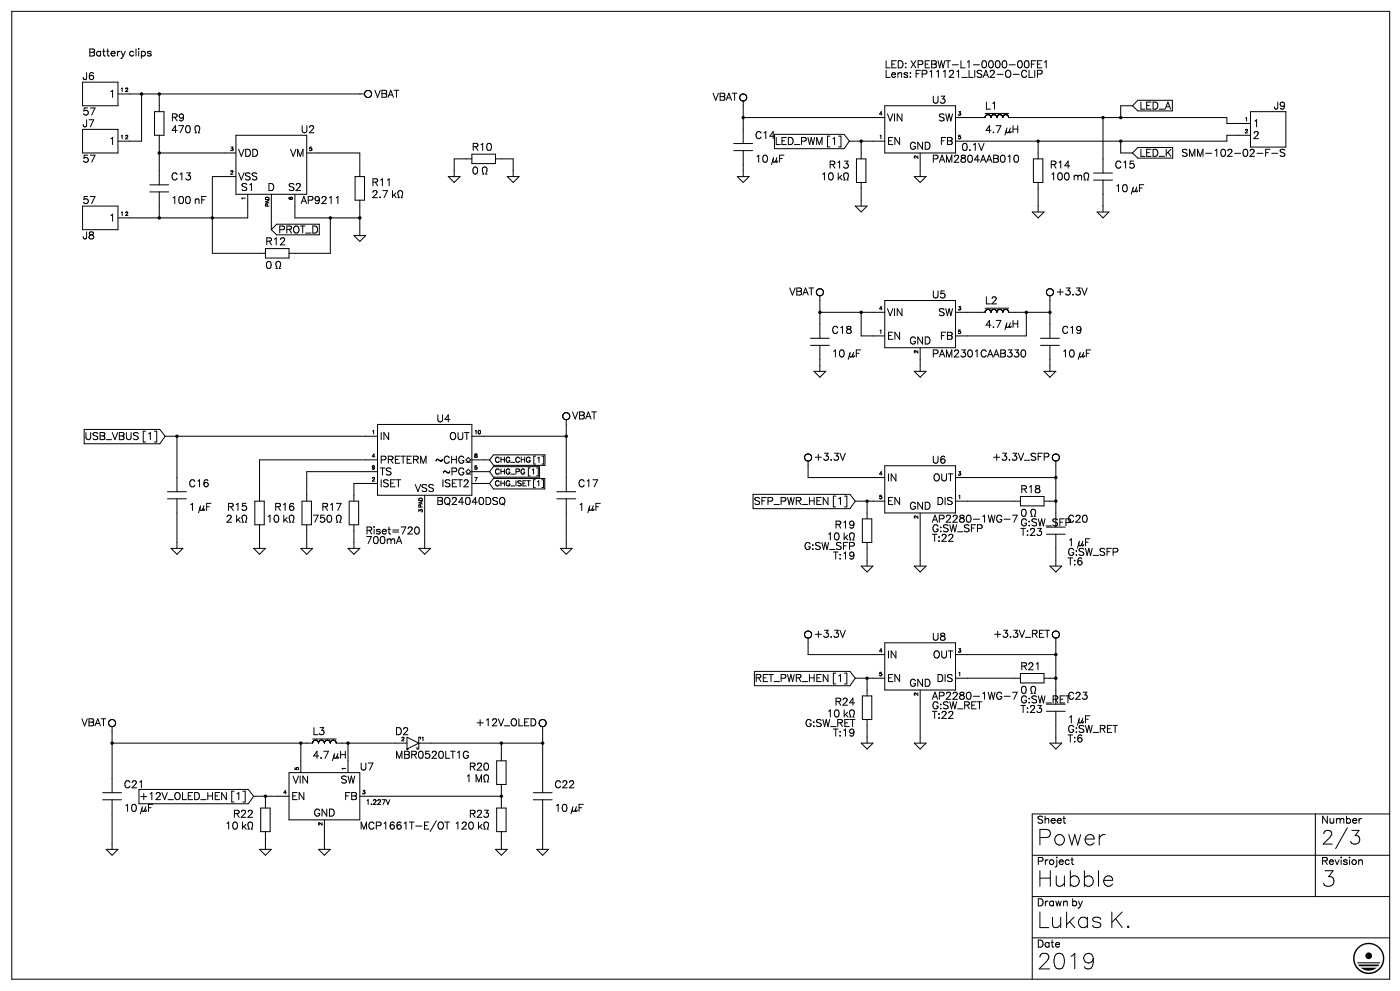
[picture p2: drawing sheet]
<svg xmlns="http://www.w3.org/2000/svg" width="297mm" height="210mm" viewBox="0 0 297 210" stroke-linecap="round" stroke-linejoin="round" font-family="sans-serif">
<g fill="none" stroke="#000" stroke-width=".21">
<path d="M2.5 2.4h292v205h-292zM17.5 17.4h7.5v5h-7.5zM25 19.9h52.2M30 19.9v10h-5M33.7 19.9v3.8M77.2 19.9a.75 .75 0 0 0 .6 .7 .75 .75 0 0 0 .8-.3M78.6 19.5a.75 .75 0 0 0-.8-.3 .75 .75 0 0 0-.6 .7M221.4 13.2l.3-.3v1.5M17.5 27.4h7.5v5h-7.5zM31.7 39.2h4.1M32.8 23.7h2v5h-2zM33.7 28.7v10.5"/>
<path d="M33.7 32.4h16.3M41.3 28.1h.3a1.15 1.15 0 0 1-.1-1.4l.4-.1a.62 .62 0 0 1 .4 1l-.3 .5h.3M50 37.4h-5v16.3h11.3M50 28.7h15v12.5h-15zM65 32.4h11.3v5M75.2 37.4h2v5h-2zM95 37.4h2.5l-1.2 1.3zM100 32.7h5v2h-5zM100 33.7h-3.7v3.7M102.2 36.9h.3a1.15 1.15 0 0 1-.1-1.5h.4a.62 .62 0 0 1 .3 1l-.2 .5h.3M105 33.7h3.8v3.7M107.5 37.4h2.5l-1.2 1.3z"/>
<path d="M155.5 30.4h4M155.5 31.9h4M156.2 37.4h2.5l-1.2 1.3zM157 20.1a.75 .75 0 0 1 1.2 .3 .75 .75 0 0 1-.7 1M157 21.2l.5 .2M157.5 24.9h30M157.5 21.4v9M157.5 31.9v5.5M164.1 28.5h14.8l1.1 1.4M179.2 36.6h.2a.62 .62 0 0 1 .3 1l-.2 .5h.3M180 29.9h7.5M180 29.9l-1.1 1.6h-14.8"/>
<path d="M181.5 33.7h2v5h-2zM182.5 29.9v3.8M182.5 38.7v5M187.5 22.4h15v10h-15zM193.8 37.4h2.4l-1.2 1.3zM195 32.4v5M208.7 24.9h-6.2M208.7 24h5.1M208.8 24.8l-.1 .1M208.8 24.8h.1M208.8 24.7v.1M208.8 24.7h.1"/>
<path d="M208.8 24.6v.1M208.8 24.6h.1M208.9 24.6h-.1M208.9 24.5v.1M209 24.4l-.1 .1M209 24.4h.1M209.1 24.4h-.1M209.1 24.4h.1M209.1 24.3v.1M209.1 24.3h.1M209.2 24.3h-.1M209.2 24.3h.1"/>
<path d="M209.3 24.3h-.1M209.3 24.3h.1M209.4 24.3h.1M209.5 24.3h.1M209.6 24.3h.1M209.6 24.3l.1 .1M209.7 24.4h.1M209.8 24.4l.1 .1M209.9 24.5h.1M209.9 24.5v.1M209.9 24.6h.1M209.9 24.6l.1 .1"/>
<path d="M210 24.7h.1M210 24.7v.1M210 24.8h.1M210 24.9h.1M210 24.8v.1M210.1 24.6l-.1 .1M210.1 24.6h.1M210.1 24.5h.1M210.2 24.5h-.1M210.2 24.5h.1M210.2 24.4v.1M210.2 24.4h.1"/>
<path d="M210.3 24.4h-.1M210.3 24.4h.1M210.4 24.3l-.1 .1M210.4 24.3h.1M210.5 24.3h-.1M210.6 24.3h-.1M210.6 24.3h.1M210.7 24.3h.1M210.8 24.3h.1M210.9 24.3v.1M210.9 24.4h.1M211 24.4h.1"/>
<path d="M211 24.4l.1 .1M211.1 24.5v.1M211.1 24.6h.1M211.2 24.6h.1M211.2 24.6v.1M211.2 24.7v.1M211.2 24.8h.1M211.2 24.8v.1M211.3 24.9h.1M211.3 24.8h.1M211.3 24.7v.1M211.3 24.7h.1"/>
<path d="M211.3 24.6v.1M211.3 24.6h.1M211.4 24.5l-.1 .1M211.4 24.5h.1M211.5 24.4l-.1 .1M211.5 24.4h.1M211.6 24.4h-.1M211.6 24.3v.1M211.7 24.3h-.1M211.7 24.3h.1M211.8 24.3h-.1M211.9 24.3h.1"/>
<path d="M211.9 24.3h-.1M211.9 24.3h.2M212.1 24.3h.1M212.1 24.3l.1 .1M212.2 24.4h.1M212.3 24.4h.1M212.3 24.4v.1M212.3 24.5h.1M212.4 24.5v.1M212.4 24.6l.1 .1M212.5 24.7h.1M212.5 24.7v.1"/>
<path d="M212.5 24.9h.1M212.5 24.8v.1M212.5 24.8h.1M212.6 24.6l-.1 .1M212.6 24.5v.1M212.7 24.5h-.1M212.7 24.5h.1M212.7 24.4v.1M212.7 24.4h.1M212.8 24.4h-.1M212.8 24.4h.1M212.9 24.3l-.1 .1"/>
<path d="M212.9 24.3h.1M213.1 24.3h-.2M213.1 24.3h.1M213.2 24.3h.1M213.3 24.3h.1M213.4 24.3v.1M213.4 24.4h.1M213.5 24.4h.1M213.5 24.4l.1 .1M213.6 24.5h.1M213.6 24.5l.1 .1M213.7 24.6h.1"/>
<path d="M213.7 24.6v.1M213.7 24.7h.1M213.7 24.7v.1M213.7 24.8l.1 .1h46.2v1.3h5M219 33.7h2v5h-2zM220 29.9v3.8M220 38.7v6.2M229.7 38.1h.3a1.15 1.15 0 0 1-.1-1.4l.4-.1a.62 .62 0 0 1 .3 1l-.2 .5h.3M231.7 36.7h4.1M231.7 38.2h4.1M233.7 24.9v11.8M233.7 38.2v6.7"/>
<path d="M237.5 29.9v2.5h2.5M240 22.4h-2.5v2.5M240 22.4l1.1 1.1h7.3M240 32.4l1.1 1.1h7.4M248.4 21.2h-7.3l-1.1 1.2M248.5 31.2h-7.4l-1.1 1.2M251.6 31.8l-.4-.2-.6 .2 .1 .4 .7 .3 .2 .2v.2l-.4 .2-.6-.2M253.2 31.6l-.6 1.5-.5-1.5v1.5M265 28.7h-5v1.2h-57.5M265 23.7h7.5v7.5h-7.5zM17.5 43.7h7.5v5h-7.5zM31.7 40.7h4.1"/>
<path d="M33.7 40.7v5.5M52.5 41.2v5h-27.5M56.3 52.7h4.9v2h-4.9zM57.5 41.2v7.5M57.5 48.7l1.1 1h9.1M58.5 56.9h.2a1.15 1.15 0 0 1 0-1.5h.3a.62 .62 0 0 1 .4 1l-.2 .5h.3M62.5 41.2v5h13.8M67.7 47.5h-9.1l-1.1 1.2M70 46.2v7.5h-8.8M75 49.9h2.5l-1.2 1.3zM76.3 42.4v7.5M84.5 40.4h.4a.62 .62 0 0 1 .4 1l-.3 .5h.3"/>
<path d="M181.3 43.7h2.4l-1.2 1.2zM218.8 44.9h2.4l-1.2 1.3zM232.5 44.9h2.5l-1.3 1.3zM171.7 71.7h4.1M171.7 73.2h4.1M172.5 78.7h2.5l-1.2 1.2zM173.2 61.4a.75 .75 0 0 1 1.2 .2 .75 .75 0 0 1-.6 1.1M173.2 62.4l.6 .3M173.8 66.2h13.7M173.8 62.7v9M173.8 73.2v5.5M182.5 66.2v5h5"/>
<path d="M187.5 63.7h15v10h-15zM193.8 78.7h2.4l-1.2 1.2zM195 73.7v5M208.7 65.3h5.1M208.8 66.1l-6.3 .1M208.8 66.1h.1M208.8 66v.1M208.8 65.9v.1M208.8 65.9h.1M208.8 65.8v.1M208.9 65.8h-.1M208.9 65.8h.1"/>
<path d="M208.9 65.7v.1M208.9 65.7h.1M209 65.7h.1M209 65.6v.1M209.1 65.6h-.1M209.1 65.6h.1M209.2 65.6h-.1M209.2 65.5v.1M209.3 65.5h-.1M209.3 65.5h.1M209.4 65.5h.1M209.5 65.5l.1 .1"/>
<path d="M209.6 65.6h.1M209.7 65.6v.1M209.7 65.7h.1M209.8 65.7h.1M209.8 65.7l.1 .1M209.9 65.8h.1M209.9 65.8v.1M209.9 65.9h.1M210 65.9h.1M210 65.9v.1M210 66v.1M210 66.1v.1"/>
<path d="M210 66.1h.1M210.1 65.9h-.1M210.1 65.9h.1M210.1 65.8v.1M210.1 65.8h.1M210.2 65.7l-.1 .1M210.2 65.7h.1M210.3 65.7h-.1M210.3 65.6v.1M210.4 65.6h-.1M210.4 65.6h.1M210.5 65.5l-.1 .1"/>
<path d="M210.6 65.5h-.1M210.6 65.5h.1M210.7 65.5h.1M210.7 65.5l.1 .1M210.8 65.6h.1M210.9 65.6h.1M211 65.6v.1M211 65.7h.1M211 65.7l.1 .1M211.1 65.8h.1M211.2 65.8v.1M211.2 65.9h.1"/>
<path d="M211.2 65.9v.1M211.2 66v.1M211.2 66.1h.1M211.2 66.1l.1 .1M211.3 66v.1M211.3 65.9v.1M211.3 65.9h.1M211.3 65.8v.1M211.4 65.8h-.1M211.4 65.7v.1M211.4 65.7h.1M211.5 65.7h-.1"/>
<path d="M211.5 65.6v.1M211.6 65.6h-.1M211.6 65.6h.1M211.7 65.6h-.1M211.7 65.6h.1M211.7 65.5v.1M211.8 65.5h-.1M211.9 65.5h-.1M211.9 65.5h.1M211.9 65.5l.2 .1M212.1 65.6h.1M212.2 65.6v.1"/>
<path d="M212.2 65.7h.1M212.3 65.7h.1M212.3 65.7l.1 .1M212.4 65.8h.1M212.4 65.8v.1M212.4 65.9h.1M212.5 65.9h.1M212.5 65.9v.1M212.5 66h.1M212.5 66.1v.1M212.5 66.1h.1M212.5 66v.1"/>
<path d="M212.6 65.9h-.1M212.6 65.8v.1M212.6 65.8h.1M212.7 65.7l-.1 .1M212.7 65.7h.1M212.8 65.7h-.1M212.8 65.6v.1M212.9 65.6h-.1M212.9 65.6h.1M213.1 65.5l-.2 .1M213.1 65.5h.1M213.2 65.5h.1"/>
<path d="M213.3 65.5v.1M213.3 65.6h.1M213.4 65.6h.1M213.5 65.6v.1M213.5 65.7h.1M213.6 65.7h.1M213.6 65.7v.1M213.6 65.8h.1M213.7 65.8v.1M213.7 65.9h.1M213.7 65.9v.1M213.7 66v.1"/>
<path d="M213.7 66.1h.1M213.7 66.1l8.8 .1M217.5 66.2v5h-15M220.5 71.7h4M220.5 73.2h4M221.2 78.7h2.6l-1.3 1.2zM222.5 62.7v9M222.5 73.2v5.5M222.9 61.3a.75 .75 0 0 0-1.1 .4 .75 .75 0 0 0 .7 1M222.9 62.5l-.4 .2M17.8 91h16.1l1.1 1.4M35 92.4h45"/>
<path d="M35 92.4l-1.1 1.6h-16.1M37.5 92.4v11.8M80 89.9h20v15h-20zM80 99.9h-15v6.3M80 97.4h-25v8.8M98.7 97.4l.6-.5 .5 .5-.5 .5zM98.7 97.9h1.1M98.7 99.9l.6-.5 .5 .5-.5 .5zM100 97.4h3.7M100 99.9h3.7M100 92.4h20M103.7 99.9l.9 1.2h9.7"/>
<path d="M104.6 96.3h10.9v2.3h-10.9l-.9-1.2zM114.3 98.8h-9.7l-.9 1.1M120 88.9v15.3M120.2 87.4a.75 .75 0 0 0-.9 .6 .75 .75 0 0 0 .7 .9M120.2 88.9h-.2M171.2 97.7v3.5h16.3M171.5 96.2a.75 .75 0 0 0-1 .6 .75 .75 0 0 0 .7 .9M171.5 97.6l-.3 .1M187.5 98.7h15v10h-15zM223.8 97.7v14M35.5 104.2h4M35.5 105.7h4"/>
<path d="M36.3 116.2h2.5l-1.3 1.2zM37.5 105.7v10.5M52.1 109.2a1 1 0 0 1-.1 1.4h.3M53.7 116.2h2.6l-1.3 1.2zM54 106.2h2v5h-2zM55 111.2v5M62.1 109.2a1 1 0 0 1-.1 1.4h.3M63.8 116.2h2.4l-1.2 1.2zM64 106.2h2v5h-2zM65 111.2v5M71.7 109.1a.62 .62 0 0 0-.3 1l.2 .5h-.3M71.9 109.1a.62 .62 0 0 1 .3 1l-.2 .5h.3"/>
<path d="M73.7 116.2h2.6l-1.3 1.2zM74 106.2h2v5h-2zM75 111.2v5M80 102.4h-5v3.8M88.8 116.2h2.4l-1.2 1.2zM90 104.9v11.3M98.7 100.4h1.1M100 102.4h3.7M103.7 102.4l.9 1.2h10.8M115.4 101.3h-10.8l-.9 1.1M118 104.2h4M118 105.7h4"/>
<path d="M118.7 116.2h2.6l-1.3 1.2zM120 105.7v10.5M159.6 104.7h20.5l1.2 1.5M181 113.1v.8M181.3 106.2h6.2M181.3 106.2l-1.2 1.5h-20.5M182.5 119.9h2.5l-1.3 1.3zM182.7 109.9h2.1v5h-2.1zM183.7 106.2v3.7M183.7 114.9v5M193.8 119.9h2.4l-1.2 1.3zM195 108.7v11.2"/>
<path d="M202.5 106.2h13.7M202.5 101.2h21.3M214.6 109.1h1l-.7 1.5M216.2 105.2h5v2h-5zM218.8 109.4a1.15 1.15 0 0 1-.1-1.5h.3a.62 .62 0 0 1 .4 1l-.2 .5M221.2 106.2h2.6M221.8 111.7h3.9M221.8 113.2h3.9M222.5 119.9h2.5l-1.2 1.3zM223.8 113.2v6.7M171.2 135.2v3.5h16.3M171.5 133.7a.75 .75 0 0 0-1 .6 .75 .75 0 0 0 .7 .9"/>
<path d="M171.5 135.1l-.3 .1M187.5 136.2h15v10h-15zM202.5 138.7h21.3M223.2 133.9a.75 .75 0 0 1 1.2 .2 .75 .75 0 0 1-.6 1.1M223.2 134.9l.6 .3M223.8 135.2v14M23.3 152.6a.75 .75 0 0 1 1.2 .3 .75 .75 0 0 1-.7 1M23.3 153.7l.5 .2M23.8 153.9v14M63.8 157.4v6.3M66.2 156.5h5.1M66.3 157.3l-.1 .1h-42.4"/>
<path d="M66.3 157.2v.1M66.3 157.1v.1M66.3 157.1h.1M66.4 157l-.1 .1M66.4 157h.1M66.5 156.9l-.1 .1M66.5 156.9h.1M66.6 156.9h-.1M66.6 156.9h.1M67.2 156.9h.1M67.3 156.9h.1M67.3 156.9l.1 .1"/>
<path d="M67.4 157v.1M67.4 157.1h.1M67.4 157.1l.1 .1M67.5 157.2h.1M67.5 157.2v.1M67.5 157.4h.1M67.5 157.3v.1M67.5 157.3h.1M67.6 157.1l-.1 .1M67.6 157.1h.1M67.6 157v.1M67.7 156.9l-.1 .1"/>
<path d="M67.7 156.9h.1M67.8 156.9h-.1M67.8 156.9h.1M68.4 156.9h.1M68.5 156.9h.1M68.5 156.9l.1 .1M68.6 157h.1M68.6 157l.1 .1M68.7 157.1h.1M68.7 157.1v.1M68.7 157.2h.1M68.7 157.2v.1"/>
<path d="M68.7 157.3h.1M68.7 157.3v.1M68.8 157.4h.1M68.8 157.3h.1M68.8 157.2v.1M68.8 157.2h.1M68.8 157.1v.1M68.8 157.1h.1M68.9 157.1h-.1M68.9 157h.1M69 156.9l-.1 .1M69 156.9h.1"/>
<path d="M69.1 156.9h-.1M69.1 156.9h.1M69.4 156.8h.1M69.5 156.8h.1M69.6 156.8h.1M69.6 156.8l.1 .1M69.7 156.9h.1M69.8 156.9h.1M69.8 156.9v.1M69.8 157h.1M69.9 157v.1M69.9 157.1h.1"/>
<path d="M69.9 157.1l.1 .1M70 157.2h.1M70 157.2v.1M70 157.3h.1M70 157.4h.1M70 157.3v.1M70.1 157.1l-.1 .1M70.1 157.1h.1M70.1 157v.1M70.1 157h.1M70.2 156.9l-.1 .1M70.3 156.9h-.1"/>
<path d="M70.3 156.9h.1M70.4 156.8l-.1 .1M70.4 156.8h.1M70.5 156.8h-.1M70.6 156.8h-.1M70.6 156.8h.1M70.7 156.8h.1M70.8 156.8h.1M70.9 156.8h.1M70.9 156.8v.1M70.9 156.9h.1M71 156.9h.1"/>
<path d="M71 156.9l.1 .1M71.1 157v.1M71.1 157.1h.1M71.2 157.1h.1M71.2 157.1v.1M71.2 157.2h.1M71.2 157.2v.1M71.2 157.3h.1M71.2 157.3v.1M71.2 157.4h15M73.7 157.4v6.3M86.2 156.2l2.6 1.2-2.6 1.3z"/>
<path d="M88.4 158.3v.4M88.8 156.2v2.5M88.8 157.4h26.2M106.2 157.4v3.8M114.4 152.7a.75 .75 0 0 1 1.3 .1 .75 .75 0 0 1-.7 1.1M114.4 153.6l.6 .3M115 153.9v14M159.9 142.2h20.2l1.2 1.5M180.8 150.4a1 1 0 0 1-.1 1.5M181.3 143.7h6.2M181.3 143.7l-1.2 1.5h-20.2M182.5 157.4h2.5l-1.3 1.3z"/>
<path d="M182.7 147.4h2.1v5h-2.1zM183.7 143.7v3.7M183.7 152.4v5M193.8 157.4h2.4l-1.2 1.3zM195 146.2v11.2M202.5 143.7h13.7M214.6 146.6h1l-.7 1.5M216.2 142.7h5v2h-5zM218.8 146.9a1.15 1.15 0 0 1-.1-1.5h.3a.62 .62 0 0 1 .4 1l-.2 .5M221.2 143.7h2.6M221.8 149.2h3.9M221.8 150.7h3.9"/>
<path d="M222.5 157.4h2.5l-1.2 1.3zM223.8 150.7v6.7M21.8 167.9h3.9M21.8 169.4h3.9M22.5 179.9h2.5l-1.2 1.3zM23.8 169.4v10.5M29.4 167.2h23.2l1.1 1.5M53 174.1h.1a.62 .62 0 0 1 .4 1l-.2 .5h.2M53.7 168.7h7.5M53.7 168.7l-1.1 1.5h-23.2M55 179.9h2.5l-1.2 1.3zM55.2 171.2h2v5h-2z"/>
<path d="M56.3 168.7v2.5M56.3 176.2v3.7M61.2 163.7h15.1v10h-15.1zM67.5 179.9h2.5l-1.2 1.3zM68.8 173.7v6.2M76.3 168.7h29.9M103.1 174.1a.62 .62 0 0 1 .4 1l-.3 .5h.3M103.3 164.2a1 1 0 0 1-.1 1.4h.3M105 179.9h2.5l-1.3 1.3zM105.2 171.2h2.1v5h-2.1zM105.2 161.2h2.1v5h-2.1zM106.2 166.2v5"/>
<path d="M106.2 176.2v3.7M113 167.9h4M113 169.4h4M113.8 179.9h2.5l-1.3 1.3zM115 169.4v10.5M278.7 172.4v17.5M286.5 175.9h1.5l-.8 1.1M287.6 177a.94 .94 0 0 1 .6 1 .94 .94 0 0 1-.9 .8M294.5 172.4h-75.7v35M218.8 189.9h75.7M218.8 181.2h75.7M218.8 198.7h75.7"/>
<circle cx="223.7" cy="96.9" r=".75"/>
</g>
<g fill="#000">
<path d="M287.7 200.7a3.3 3.3 0 0 1 2.4-1v.3a3 3 0 0 0-2.8 4.3 3 3 0 0 0 5.1 .5 3 3 0 0 0-1.7-4.8h-.6v-.3a3.3 3.3 0 0 1 3.2 4.2 3.3 3.3 0 0 1-4.9 2 3.3 3.3 0 0 1-.7-5.2zM288.4 205h3.3a2.59 2.59 0 0 1-3.3 0zM287.8 204.3h4.5l-.3 .4h-3.9zM287.6 203.8h4.9l-.1 .2h-4.7z"/>
<circle cx="290.1" cy="202.4" r=".71"/>
</g>
<g fill="none" stroke="#000" stroke-width=".75">
<path d="M30 19.9h.1M33.7 19.9h.1M33.7 32.4h.1M157.5 24.9h.1M182.5 29.9h.1M220 29.9h.1M233.7 24.9h.1M237.5 24.9h.1M237.5 29.9h.1M33.7 46.2h.1M45 46.2h.1M70 46.2h.1"/>
<path d="M76.3 46.2h.1M173.8 66.2h.1M182.5 66.2h.1M217.5 66.2h.1M222.5 66.2h.1M37.5 92.4h.1M120 92.4h.1M183.7 106.2h.1M223.8 101.2h.1M223.8 106.2h.1M223.8 138.7h.1M23.8 157.4h.1"/>
<path d="M63.8 157.4h.1M73.7 157.4h.1M106.2 157.4h.1M115 157.4h.1M183.7 143.7h.1M223.8 143.7h.1M56.3 168.7h.1M106.2 168.7h.1"/>
</g>
<g font-size="5.3">
<text x="219.4" y="179.1">Power</text>
<text x="219.4" y="187.9">Hubble</text>
<text x="279.8" y="187.9">3</text>
<text x="219.4" y="196.7">Lukas K.</text>
<text x="219.4" y="205.6">2019</text>
</g>
<text font-size="4.6" x="279.8" y="178.9">2/3</text>
<g font-size="2.4">
<text x="17.3" y="17">J6</text>
<text x="18.7" y="12">Battery clips</text>
<text x="187.3" y="14.5">LED: XPEBWT-L1-0000-00FE1</text>
<text x="187.3" y="16.6">Lens: FP11121_LISA2-O-CLIP</text>
<text x="22.9" y="20.9">1</text>
<text x="79.4" y="20.9">VBAT</text>
<text x="149.9" y="21.6">VBAT</text>
<text x="197.2" y="21.9">U3</text>
<text x="208.5" y="23.3">L1</text>
<text x="241.3" y="23.3">LED_A</text>
<text x="269.9" y="23.3">J9</text>
<text x="17.3" y="27.2">J7</text>
<text x="17.3" y="24.7">57</text>
<text x="36" y="28.3">470</text>
<text x="36" y="25.8">R9</text>
<text x="63.5" y="28.3">U2</text>
<text x="159.8" y="29.7">C14</text>
<text x="187.7" y="25.8">VIN</text>
<text x="197.9" y="25.8">SW</text>
<text x="208.5" y="28.3">4.7 µH</text>
<text x="265.3" y="29.7">2</text>
<text x="265.3" y="27.2">1</text>
<text x="17.3" y="34.6">57</text>
<text x="22.9" y="30.7">1</text>
<text x="50.4" y="33.2">VDD</text>
<text x="60.7" y="33.2">VM</text>
<text x="99.8" y="32.1">R10</text>
<text x="159.8" y="34.6">10 µF</text>
<text x="163" y="30.7">LED_PWM [1]</text>
<text x="175.3" y="35.7">R13</text>
<text x="187.7" y="30.7">EN</text>
<text x="192.3" y="31.8">GND</text>
<text x="197.2" y="34.6">PAM2804AAB010</text>
<text x="198.6" y="30.7">FB</text>
<text x="203.6" y="32.1">0.1V</text>
<text x="222.2" y="35.7">R14</text>
<text x="236" y="35.7">C15</text>
<text x="241.3" y="33.2">LED_K</text>
<text x="253.6" y="33.2">SMM-102-02-F-S</text>
<text x="36" y="38.5">C13</text>
<text x="50.4" y="38.5">VSS</text>
<text x="50.8" y="40.6">S1</text>
<text x="56.4" y="40.6">D</text>
<text x="61" y="40.6">S2</text>
<text x="78.7" y="39.6">R11</text>
<text x="99.8" y="37.1">0</text>
<text x="173.9" y="38.5">10 k</text>
<text x="222.2" y="38.5">100 m</text>
<text x="236" y="41">10 µF</text>
<text x="17.3" y="43.4">57</text>
<text x="22.9" y="47">1</text>
<text x="36" y="43.4">100 nF</text>
<text x="63.5" y="43.4">AP9211</text>
<text x="78.7" y="42">2.7 k</text>
<text x="17.3" y="50.8">J8</text>
<text x="56.1" y="51.9">R12</text>
<text x="58.9" y="49.4">PROT_D</text>
<text x="56.1" y="57.2">0</text>
<text x="166.2" y="62.8">VBAT</text>
<text x="197.2" y="63.2">U5</text>
<text x="208.5" y="64.6">L2</text>
<text x="223.7" y="62.8">+3.3V</text>
<text x="176" y="71">C18</text>
<text x="187.7" y="67.1">VIN</text>
<text x="197.9" y="67.1">SW</text>
<text x="208.5" y="69.5">4.7 µH</text>
<text x="224.7" y="71">C19</text>
<text x="176" y="75.9">10 µF</text>
<text x="187.7" y="72">EN</text>
<text x="192.3" y="73.1">GND</text>
<text x="197.2" y="75.9">PAM2301CAAB330</text>
<text x="198.6" y="72">FB</text>
<text x="224.7" y="75.9">10 µF</text>
<text x="92.4" y="89.7">U4</text>
<text x="121" y="88.9">VBAT</text>
<text x="17.3" y="93.2">USB_VBUS [1]</text>
<text x="80.4" y="93.2">IN</text>
<text x="94.2" y="93.2">OUT</text>
<text x="80.4" y="98.5">PRETERM~CHG</text>
<text x="80.4" y="100.9">TS</text>
<text x="93.5" y="100.9">~PG</text>
<text x="172.2" y="97.8">+3.3V</text>
<text x="187.7" y="102">IN</text>
<text x="196.8" y="102">OUT</text>
<text x="197.2" y="98.5">U6</text>
<text x="209.9" y="97.8">+3.3V_SFP</text>
<text x="39.9" y="103.4">C16</text>
<text x="80.4" y="103.4">ISET</text>
<text x="87.5" y="104.5">VSS</text>
<text x="92.4" y="106.9">BQ24040DSQ</text>
<text x="92.8" y="103.4">ISET2</text>
<text x="122.4" y="103.4">C17</text>
<text x="158.4" y="106.9">SFP_PWR_HEN [1]</text>
<text x="187.7" y="106.9">EN</text>
<text x="192.3" y="108">GND</text>
<text x="197.9" y="106.9">DIS</text>
<text x="215.9" y="104.5">R18</text>
<text x="39.9" y="108.3">1 µF</text>
<text x="48" y="110.8">2 k</text>
<text x="48" y="108.3">R15</text>
<text x="56.4" y="110.8">10 k</text>
<text x="57.9" y="108.3">R16</text>
<text x="66.3" y="110.8">750</text>
<text x="68.1" y="108.3">R17</text>
<text x="77.3" y="113.3">Riset=720</text>
<text x="122.4" y="108.3">1 µF</text>
<text x="176.7" y="112.2">R19</text>
<text x="197.2" y="110.8">AP2280-1WG-7</text>
<text x="197.2" y="112.9">G:SW_SFP</text>
<text x="215.9" y="109.4">0</text>
<text x="215.9" y="111.5">G:SW_SFP</text>
<text x="215.9" y="113.6">T:23</text>
<text x="226.1" y="110.8">C20</text>
<text x="77.3" y="115.4">700mA</text>
<text x="168.6" y="116.5">G:SW_SFP</text>
<text x="175.3" y="114.7">10 k</text>
<text x="176.4" y="118.6">T:19</text>
<text x="197.2" y="115.1">T:22</text>
<text x="226.1" y="115.8">1 µF</text>
<text x="226.1" y="117.9">G:SW_SFP</text>
<text x="226.1" y="120">T:6</text>
<text x="172.2" y="135.2">+3.3V</text>
<text x="197.2" y="135.9">U8</text>
<text x="209.9" y="135.2">+3.3V_RET</text>
<text x="187.7" y="139.7">IN</text>
<text x="196.8" y="139.7">OUT</text>
<text x="215.9" y="142.2">R21</text>
<text x="158" y="144.7">RET_PWR_HEN [1]</text>
<text x="176.7" y="149.6">R24</text>
<text x="187.7" y="144.7">EN</text>
<text x="192.3" y="145.7">GND</text>
<text x="197.2" y="148.2">AP2280-1WG-7</text>
<text x="197.9" y="144.7">DIS</text>
<text x="215.9" y="147.2">0</text>
<text x="215.9" y="149.3">G:SW_RET</text>
<text x="226.1" y="148.2">C23</text>
<text x="16.2" y="153.9">VBAT</text>
<text x="66" y="156">L3</text>
<text x="83.6" y="156">D2</text>
<text x="100.2" y="153.9">+12V_OLED</text>
<text x="168.6" y="154.2">G:SW_RET</text>
<text x="175.3" y="152.1">10 k</text>
<text x="176.4" y="156">T:19</text>
<text x="197.2" y="150.3">G:SW_RET</text>
<text x="197.2" y="152.4">T:22</text>
<text x="215.9" y="151">T:23</text>
<text x="226.1" y="153.5">1 µF</text>
<text x="226.1" y="155.3">G:SW_RET</text>
<text x="66" y="160.9">4.7 µH</text>
<text x="83.6" y="160.9">MBR0520LT1G</text>
<text x="226.1" y="157.4">T:6</text>
<text x="26.1" y="166.9">C21</text>
<text x="61.7" y="166.2">VIN</text>
<text x="71.6" y="166.2">SW</text>
<text x="76.2" y="163.4">U7</text>
<text x="98.4" y="165.9">1 M</text>
<text x="99.1" y="163.4">R20</text>
<text x="117.5" y="166.9">C22</text>
<text x="26.1" y="172.2">10 µF</text>
<text x="28.9" y="169.7">+12V_OLED_HEN [1]</text>
<text x="49" y="173.3">R22</text>
<text x="61.7" y="169.7">EN</text>
<text x="66" y="172.9">GND</text>
<text x="72.7" y="169.7">FB</text>
<text x="99.1" y="173.3">R23</text>
<text x="117.5" y="172.2">10 µF</text>
<text x="47.6" y="175.7">10 k</text>
<text x="76.2" y="175.7">MCP1661T-E/OT 120 k</text>
<text x="219.4" y="174.7">Sheet</text>
<text x="279.8" y="174.7">Number</text>
<text x="219.4" y="183.5">Project</text>
<text x="279.8" y="183.5">Revision</text>
<text x="219.4" y="192">Drawn by</text>
<text x="219.4" y="200.8">Date</text>
</g>
<g font-size="1.8">
<text x="104.8" y="98.3">CHG_CHG [1]</text>
<text x="104.8" y="100.7">CHG_PG [1]</text>
<text x="104.8" y="103.2">CHG_ISET [1]</text>
</g>
<text font-size="1.6" x="77.3" y="170.5">1.227V</text>
<g font-size="1.2">
<text x="25.4" y="19.4">1 2</text>
<text x="25.4" y="29.7">1 2</text>
<text x="186.3" y="24.7">4</text>
<text x="186.3" y="29.7">1</text>
<text x="202.8" y="24.7">3</text>
<text x="202.8" y="29.7">5</text>
<text x="263.5" y="28.2">2</text>
<text x="263.5" y="25.8">1</text>
<text x="48.7" y="32.1">3</text>
<text x="65.3" y="32.1">5</text>
<text x="194.4" y="33.9" transform="rotate(-90 194.4 33.9)">2</text>
<text x="48.7" y="37.1">2</text>
<text x="25.4" y="45.9">1 2</text>
<text x="51.9" y="42.3" transform="rotate(-90 51.9 42.3)">1</text>
<text x="56.8" y="44.5" transform="rotate(-90 56.8 44.5)">PAD</text>
<text x="61.8" y="42.3" transform="rotate(-90 61.8 42.3)">6</text>
<text x="186.3" y="66">4</text>
<text x="202.8" y="66">3</text>
<text x="186.3" y="70.9">1</text>
<text x="202.8" y="70.9">5</text>
<text x="194.4" y="75.1" transform="rotate(-90 194.4 75.1)">2</text>
<text x="78.7" y="92.1">1</text>
<text x="100.2" y="92.1">10</text>
<text x="78.7" y="102">2</text>
<text x="78.7" y="97">4</text>
<text x="78.7" y="99.5">9</text>
<text x="100.2" y="97">8</text>
<text x="100.2" y="102">7</text>
<text x="100.2" y="99.5">5</text>
<text x="186.3" y="100.9">4</text>
<text x="202.8" y="100.9">3</text>
<text x="186.3" y="105.9">5</text>
<text x="202.8" y="105.9">1</text>
<text x="89.3" y="109" transform="rotate(-90 89.3 109)">3 PAD</text>
<text x="194.4" y="110.1" transform="rotate(-90 194.4 110.1)">2</text>
<text x="186.3" y="143.3">5</text>
<text x="186.3" y="138.3">4</text>
<text x="202.8" y="143.3">1</text>
<text x="202.8" y="138.3">3</text>
<text x="194.4" y="147.5" transform="rotate(-90 194.4 147.5)">2</text>
<text x="85" y="157">2</text>
<text x="88.9" y="157">1</text>
<text x="63.2" y="163.3" transform="rotate(-90 63.2 163.3)">5</text>
<text x="73" y="163.3" transform="rotate(-90 73 163.3)">1</text>
<text x="60" y="168.3">4</text>
<text x="76.6" y="168.3">3</text>
<text x="68.1" y="175" transform="rotate(-90 68.1 175)">2</text>
</g>
</svg>
